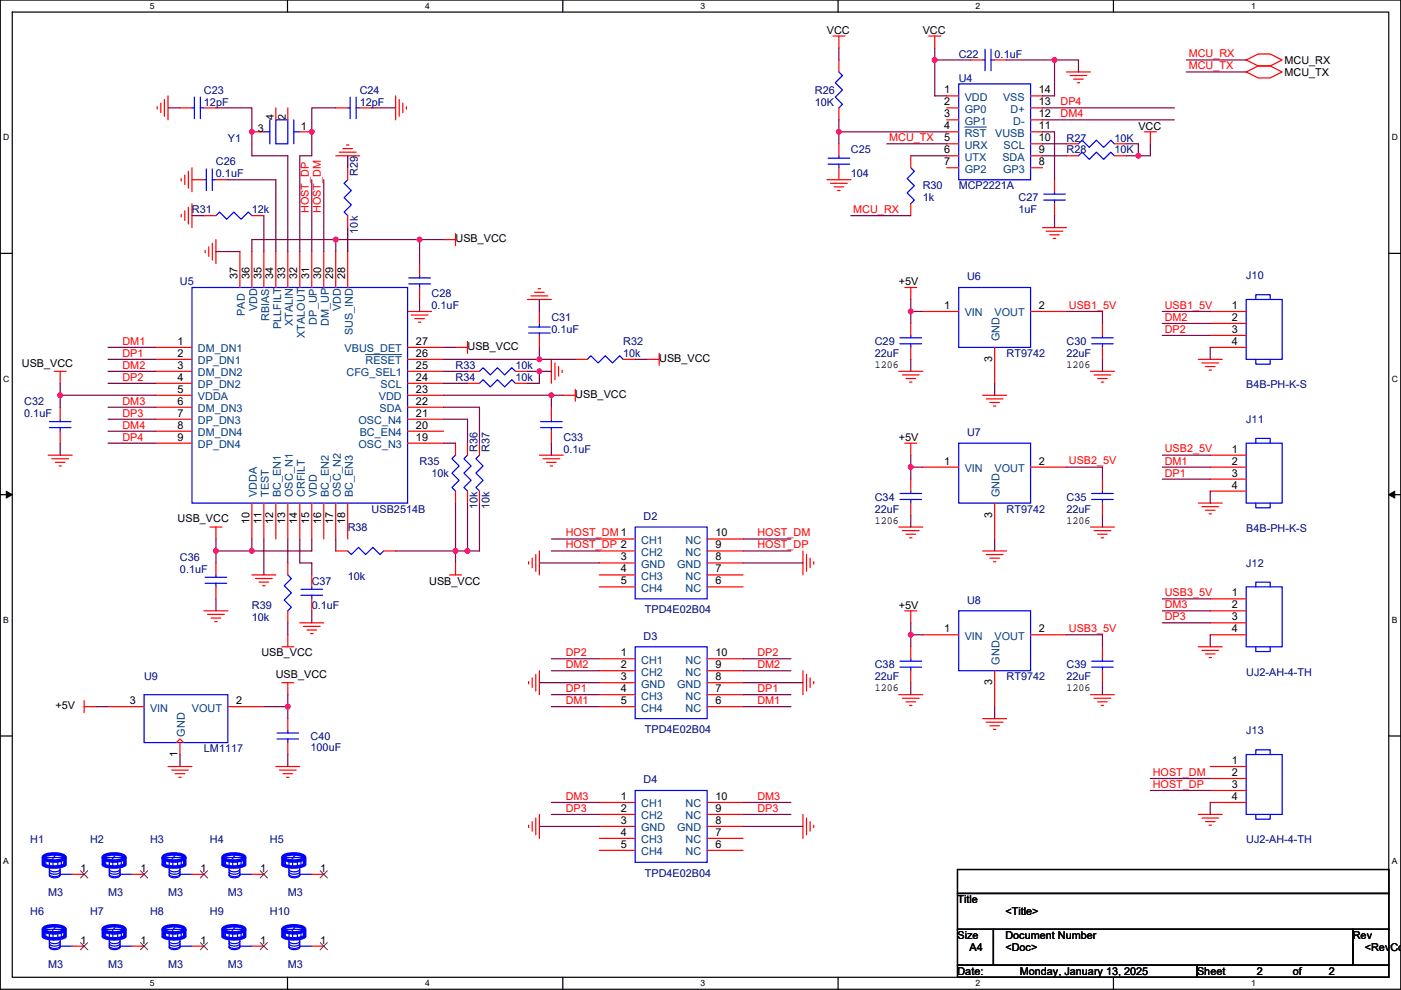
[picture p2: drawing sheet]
<svg xmlns="http://www.w3.org/2000/svg" width="297mm" height="210mm" viewBox="0 0 297 210" stroke-linecap="round" stroke-linejoin="round" font-family="sans-serif">
<path d="M.1 0h296.9v209.8h-296.9zM2.6 2.6h291.8v204.7h-291.8z" fill="none" stroke="#000" stroke-width=".25"/>
<g fill="#fff">
<path d="M31.8 .3h1v2h-1z"/>
<path d="M31.8 207.5h1v2.1h-1z"/>
</g>
<path d="M61 0v2.6M61 207.3v2.5" fill="none" stroke="#000" stroke-width=".25"/>
<g fill="#fff">
<path d="M90.1 .3h1v2h-1z"/>
<path d="M90.1 207.5h1v2.1h-1z"/>
</g>
<path d="M119.3 0v2.6M119.3 207.3v2.5" fill="none" stroke="#000" stroke-width=".25"/>
<g fill="#fff">
<path d="M148.5 .3h1v2h-1z"/>
<path d="M148.5 207.5h1v2.1h-1z"/>
</g>
<path d="M177.7 0v2.6M177.7 207.3v2.5" fill="none" stroke="#000" stroke-width=".25"/>
<g fill="#fff">
<path d="M206.9 .3h1v2h-1z"/>
<path d="M206.9 207.5h1v2.1h-1z"/>
</g>
<path d="M236.1 0v2.6M236.1 207.3v2.5" fill="none" stroke="#000" stroke-width=".25"/>
<g fill="#fff">
<path d="M265.2 .3h1v2h-1z"/>
<path d="M265.2 207.5h1v2.1h-1z"/>
<path d="M.7 28.2h1.3v2h-1.3z"/>
<path d="M295.1 28.2h1.3v2h-1.3z"/>
<path d="M.7 79.3h1.3v2.1h-1.3z"/>
<path d="M295.1 79.3h1.3v2.1h-1.3z"/>
</g>
<path d="M.1 53.7h2.5M294.4 53.7h2.6" fill="none" stroke="#000" stroke-width=".25"/>
<g fill="#fff">
<path d="M.7 130.5h1.2v2h-1.2z"/>
<path d="M295.1 130.5h1.2v2h-1.2z"/>
</g>
<path d="M.1 104.9h2.5M294.4 104.9h2.6" fill="none" stroke="#000" stroke-width=".25"/>
<path d="M1.3 104.2l1.3 .7-1.3 .7zM294.4 104.9l1.3-.7v1.4z" fill="#000" stroke="#000" stroke-width=".21"/>
<g fill="#fff">
<path d="M.7 181.7h1.2v2h-1.2z"/>
<path d="M295.1 181.7h1.2v2h-1.2z"/>
</g>
<path d="M.1 156.1h2.5M294.4 156.1h2.6M203 184.4h91.4v5.1h-91.4zM203 189.5h91.4v7.6h-91.4zM203 197.1h7.6v7.6h-7.6zM210.6 197.1h76.2v7.6h-76.2zM286.8 197.1h7.6v7.6h-7.6zM203 204.7h50.8v2.6h-50.8zM253.8 204.7h40.6v2.6h-40.6z" fill="none" stroke="#000" stroke-width=".25"/>
<g fill="none" stroke="#f00" stroke-width=".25">
<path d="M176.6 7.6h2.5M177.9 7.6v2.6M177.9 12.7v2.6M196.9 7.6h2.6M198.2 7.6v2.6M205.8 12.7h2.5M210.9 12.7h2.5M226.1 15.3h5.1M226.9 16h3.5M227.6 16.8h2.1M228.4 17.5h.5M264.2 12.7l2.6-1.2h2.5l2.5 1.2-2.5 1.3h-2.5z"/>
<path d="M264.2 15.3l2.6-1.3h2.5l2.5 1.3-2.5 1.2h-2.5zM33.3 22.6v.5M34.1 21.9v2M34.9 21.1v3.6M35.6 20.3v5.1M38.2 22.9h2.5M38.4 37.9v.5M39.2 37.1v2M39.9 36.3v3.6M40.7 35.6v5.1M40.7 38.1h2.5M43.2 22.9h2.6"/>
<path d="M45.8 38.1h2.5M53.4 28h2.5M58.5 22.9v2.5M61 22.9v2.5M63.6 28h2.5M71.2 22.9h2.5M71.2 33h5.1M71.9 32.3h3.6M72.7 31.5h2M73.5 30.8h.5M73.7 35.6v2.5M76.3 22.9h2.5"/>
<path d="M83.9 20.3v5.1M84.6 21.1v3.6M85.4 21.9v2M86.2 22.6v.5M175.3 38.1h5.1M176.1 38.9h3.5M176.8 39.6h2.1M177.9 30.5v2.5M177.9 35.6v2.5M177.9 22.9v2.5M193.1 33v2.6M200.7 20.3h2.6"/>
<path d="M200.7 22.9h2.6M200.7 25.4h2.6M200.7 28h2.6M200.7 30.5h2.6M200.7 33h2.6M200.7 35.6h2.6M218.5 35.6h2.5M218.5 33h2.5M218.5 30.5h2.5M218.5 28h2.5M218.5 25.4h2.5M218.5 22.9h2.5"/>
<path d="M218.5 20.3h2.5M223.6 38.1v2.6M226.1 30.5h2.6M226.1 33h2.6M236.3 30.5h2.5M236.3 33h2.5M242.6 28h2.6M243.9 28v2.5M38.4 45.5v.5M39.2 44.7v2.1M39.9 44v3.5M40.7 43.2v5.1"/>
<path d="M43.2 45.7h2.6M43.5 53.1v.5M44.3 52.3v2.1M45 51.6v3.5M45.8 50.8v5.1M50.9 53.4v7.6M53.4 53.4v7.6M53.4 45.7h2.5M55.9 53.4v7.6M58.5 53.4v7.6M61 53.4v7.6M63.6 53.4v7.6"/>
<path d="M66.1 53.4v7.6M68.6 53.4v7.6M71.2 53.4v7.6M73.7 53.4v7.6M73.7 45.7v2.6M89 55.9v2.5M94 50.8h2.6M96.6 49.6v2.5M177.6 40.4h.5M193.1 43.2v2.5M221 48.3h5.1M221.8 49h3.6"/>
<path d="M222.6 49.8h2M223.3 50.6h.5M223.6 43.2v2.5M11.5 78.8h2.5M12.8 78.8v2.5M33.1 73.7h7.6M33.1 76.2h7.6M33.1 78.8h7.6M86.4 66.1h5.1M86.4 78.8h7.6M86.4 76.2h7.6M86.4 73.7h7.6"/>
<path d="M87.2 66.8h3.5M87.9 67.6h2.1M88.7 68.3h.5M89 61v2.5M96.6 73.7h2.5M99.1 78.8h2.6M99.1 72.4v2.6M109.3 78.8h2.5M111.8 63.5h5.1M112.6 62.8h3.5M113.3 62h2.1M114.1 61.2h.5"/>
<path d="M114.4 71.1v2.6M114.4 66.1v2.5M116.9 76.2v5.1M117.7 77v3.5M118.4 77.7v2.1M119.2 78.5v.5M122 76.2h2.5M132.1 76.2h2.6M137.2 76.2h2.6M139.8 75v2.5M190.6 78.8h5M191.3 79.5h3.6"/>
<path d="M191.8 61h2.6M193.1 68.6v2.5M193.1 73.7v2.5M193.1 61v2.5M195.6 66.1h7.7M210.9 73.7v7.6M218.5 66.1h7.6M231.2 78.8h5.1M232 79.5h3.5M233.7 68.6v2.5M233.7 73.7v2.5M254.1 76.2h5"/>
<path d="M254.8 77h3.6M255.6 77.7h2M256.3 78.5h.6M256.6 66.1h7.6M256.6 68.6h7.6M256.6 71.1h7.6M256.6 73.7h7.6M10.2 96.5h5.1M11 97.3h3.5M11.7 98.1h2.1M12.5 98.8h.5M12.8 86.4v2.5"/>
<path d="M12.8 91.5v2.5M33.1 81.3h7.6M33.1 83.8h7.6M33.1 86.4h7.6M33.1 88.9h7.6M33.1 91.5h7.6M33.1 94h7.6M86.4 94h7.6M86.4 91.5h7.6M86.4 88.9h7.6M86.4 86.4h7.6M86.4 83.8h7.6"/>
<path d="M86.4 81.3h7.6M96.6 94v2.5M99.1 81.3h2.6M99.1 94v2.5M101.7 94v2.5M109.3 81.3h2.5M114.4 96.5h5M115.1 97.3h3.6M115.9 98.1h2M116.6 98.8h.6M116.9 86.4v2.5M116.9 91.5v2.5"/>
<path d="M119.4 83.8h2.6M122 82.6v2.5M191.8 94h2.6M192.1 80.3h2M192.8 81h.6M193.1 94v2.5M195.6 99.1h7.7M208.3 83.8h5.1M209.1 84.6h3.6M209.9 85.4h2M210.6 86.1h.5M218.5 99.1h7.6"/>
<path d="M232.7 80.3h2.1M233.5 81h.5M256.6 96.5h7.6M256.6 99.1h7.6M44.5 111.8h2.6M45.8 111.8v2.5M45.8 119.4v2.5M53.4 106.7v7.6M55.9 106.7v7.6M58.5 106.7v7.6M61 119.4v2.5M61 106.7v7.6"/>
<path d="M63.6 106.7v7.6M66.1 106.7v7.6M68.6 106.7v7.6M71.2 116.9h2.5M71.2 106.7v7.6M73.7 106.7v7.6M81.3 116.9h2.6M96.6 119.4v2.5M96.6 104.2v2.5M99.1 104.2v2.5M101.7 104.2v2.5M112.1 119.1v.6"/>
<path d="M112.8 118.4v2M113.6 117.6v3.6M114.4 116.9v5M127.1 114.3h7.6M127.1 116.9h7.6M127.1 119.4h7.6M149.9 119.4h7.6M149.9 116.9h7.6M149.9 114.3h7.6M170.2 116.9v5M171 117.6v3.6M171.8 118.4v2"/>
<path d="M172.5 119.1v.6M190.6 111.8h5M191.3 112.5h3.6M192.1 113.3h2M192.8 114.1h.6M193.1 101.6v2.6M193.1 106.7v2.5M208.3 116.9h5.1M209.1 117.6h3.6M209.9 118.4h2M210.6 119.1h.5M210.9 106.7v7.6"/>
<path d="M231.2 111.8h5.1M232 112.5h3.5M232.7 113.3h2.1M233.5 114.1h.5M233.7 101.6v2.6M233.7 106.7v2.5M254.1 106.7h5M254.8 107.5h3.6M255.6 108.2h2M256.3 109h.6M256.6 101.6h7.6M256.6 104.2h7.6"/>
<path d="M43.2 129.6h5.1M44 130.3h3.6M44.8 131.1h2M45.5 131.8h.5M45.8 124.5v2.5M53.4 121.9h5.1M54.2 122.7h3.5M54.9 123.5h2.1M55.7 124.2h.5M59.8 137.2h2.5M61 134.6v2.6M61 129.6v2.5"/>
<path d="M63.6 132.1h5M64.3 132.9h3.6M65.1 133.6h2M65.8 134.4h.6M66.1 121.9v2.6M66.1 127v2.6M95.3 121.9h2.6M127.1 121.9h7.6M127.1 124.5h7.6M127.1 139.7h7.6M149.9 124.5h7.6M149.9 121.9h7.6"/>
<path d="M149.9 139.7h7.6M191.8 129.6h2.6M193.1 137.2v2.5M193.1 129.6v2.5M195.6 134.6h7.7M218.5 134.6h7.6M233.7 137.2v2.5M254.1 137.2h5M254.8 137.9h3.6M255.6 138.7h2M256.3 139.5h.6M256.6 127h7.6"/>
<path d="M256.6 129.6h7.6M256.6 132.1h7.6M256.6 134.6h7.6M17.8 149.9h2.6M17.8 148.6v2.6M22.9 149.9h7.6M37.4 157.5l.8-.8 .7 .8M38.2 157.5v2.5M48.3 149.9h7.6M59.8 144.8h2.5M61 144.8v2.5M61 152.4v2.6"/>
<path d="M61 157.5v2.5M112.1 144.5v.6M112.8 143.8v2M113.6 143v3.6M114.4 142.3v5M127.1 142.3h7.6M127.1 144.8h7.6M127.1 147.3h7.6M127.1 149.9h7.6M149.9 149.9h7.6M149.9 147.3h7.6M149.9 144.8h7.6"/>
<path d="M149.9 142.3h7.6M170.2 142.3v5M171 143v3.6M171.8 143.8v2M172.5 144.5v.6M190.6 147.3h5M191.3 148.1h3.6M192.1 148.9h2M192.8 149.6h.6M193.1 142.3v2.5M208.3 152.4h5.1M209.1 153.2h3.6"/>
<path d="M209.9 153.9h2M210.6 154.7h.5M210.9 142.3v7.6M231.2 147.3h5.1M232 148.1h3.5M232.7 148.9h2.1M233.5 149.6h.5M233.7 142.3v2.5M35.6 162.6h5.1M36.4 163.3h3.5M37.1 164.1h2.1M37.9 164.9h.5"/>
<path d="M58.5 162.6h5.1M59.2 163.3h3.6M60 164.1h2M60.8 164.9h.5M112.1 175v.5M112.8 174.3v2M113.6 173.5v3.6M114.4 172.7v5.1M127.1 170.2h7.6M127.1 172.7h7.6M127.1 175.3h7.6M127.1 177.8h7.6"/>
<path d="M149.9 177.8h7.6M149.9 175.3h7.6M149.9 172.7h7.6M149.9 170.2h7.6M170.2 172.7v5.1M171 173.5v3.6M171.8 174.3v2M172.5 175v.5M254.1 172.7h5M254.8 173.5h3.6M255.6 174.3h2M256.3 175h.6"/>
<path d="M256.6 162.6h7.6M256.6 165.1h7.6M256.6 167.7h7.6M256.6 170.2h7.6M15.3 185.4h2.5M28 185.4h2.5M40.7 185.4h2.5M53.4 185.4h2.5M66.1 185.4h2.5M127.1 180.4h7.6M149.9 180.4h7.6M15.3 200.7h2.5"/>
<path d="M28 200.7h2.5M40.7 200.7h2.5M53.4 200.7h2.5M66.1 200.7h2.5"/>
</g>
<g fill="none" stroke="#00f" stroke-width=".76">
<path d="M9.2 197.1v1.5a5.3 5.3 0 0 0 4.5 0M9.2 181.9v1.5a5.3 5.3 0 0 0 4.5 0M9.3 196.9a4.9 4.9 0 0 1 4.3 0l.2 .2a3.1 3.1 0 0 1-3 .7 1.61 1.61 0 0 1-1.6-.7zM9.3 181.6a4.9 4.9 0 0 1 4.3 0l.2 .3a3.1 3.1 0 0 1-3 .7 1.61 1.61 0 0 1-1.6-.7zM13.8 197.1v1.5M13.8 181.9v1.5M21.9 197.1v1.5M21.9 181.9v1.5M21.9 198.6a5.3 5.3 0 0 0 4.5 0M21.9 183.4a5.3 5.3 0 0 0 4.5 0M22 196.9a4.9 4.9 0 0 1 4.3 0l.2 .2a3.1 3.1 0 0 1-3 .7 1.61 1.61 0 0 1-1.6-.7zM22 181.6a4.9 4.9 0 0 1 4.3 0l.2 .3a3.1 3.1 0 0 1-3 .7 1.61 1.61 0 0 1-1.6-.7z"/>
<path d="M26.5 197.1v1.5M26.5 181.9v1.5M34.6 181.9v1.5M34.6 197.1v1.5M34.6 183.4a5.3 5.3 0 0 0 4.5 0M34.6 198.6a5.3 5.3 0 0 0 4.5 0M34.7 181.6a4.9 4.9 0 0 1 4.3 0l.2 .3a3.1 3.1 0 0 1-3 .7 1.61 1.61 0 0 1-1.6-.7zM34.7 196.9a4.9 4.9 0 0 1 4.3 0l.2 .2a3.1 3.1 0 0 1-3 .7 1.61 1.61 0 0 1-1.6-.7zM39.2 181.9v1.5M39.2 197.1v1.5M47.3 181.9v1.5M47.3 197.1v1.5"/>
<path d="M47.3 183.4a5.3 5.3 0 0 0 4.5 0M47.3 198.6a5.3 5.3 0 0 0 4.5 0M47.4 181.6a4.9 4.9 0 0 1 4.3 0l.2 .3a3.1 3.1 0 0 1-3 .7 1.61 1.61 0 0 1-1.6-.7zM47.4 196.9a4.9 4.9 0 0 1 4.3 0l.2 .2a3.1 3.1 0 0 1-3 .7 1.61 1.61 0 0 1-1.6-.7zM51.9 181.9v1.5M51.9 197.1v1.5M60 197.1v1.5M60 181.9v1.5M60 198.6a5.3 5.3 0 0 0 4.5 0M60 183.4a5.3 5.3 0 0 0 4.5 0M60.1 196.9a4.9 4.9 0 0 1 4.3 0l.2 .2a3.1 3.1 0 0 1-3 .7 1.61 1.61 0 0 1-1.6-.7zM60.1 181.6a4.9 4.9 0 0 1 4.3 0l.2 .3a3.1 3.1 0 0 1-3 .7 1.61 1.61 0 0 1-1.6-.7z"/>
<path d="M64.6 197.1v1.5M64.6 181.9v1.5"/>
</g>
<g fill="none" stroke="#00f" stroke-width=".25">
<path d="M177.9 15.3l.7 .7-1.5 1.5 1.5 1.6-1.5 1.5 1.5 1.5-.7 .8M203.3 17.8h15.2v20.3h-15.2zM208.3 12.7h.5M208.8 10.4v4.6M210.1 10.4v4.6M210.1 12.7h.8M40.7 22.9h.5M41.2 20.6v4.6M42.5 20.6v4.6M42.5 22.9h.7M43.2 38.1h.5M43.7 35.8v4.6"/>
<path d="M45 38.1h.8M45 35.8v4.6M55.9 28h1.3M57.2 25.4v5.1M58.5 25.4h2.5v5.1h-2.5zM62.3 25.4v5.1M62.3 28h1.3M73.7 22.9h.5M73.7 38.1l-.7 .8 1.5 1.5-1.5 1.5 1.5 1.6-1.5 1.5 .7 .7M74.2 20.6v4.6M75.5 22.9h.8M75.5 20.6v4.6"/>
<path d="M175.6 34.8h4.5M175.6 33.5h4.5M177.9 33v.5M177.9 34.8v.8M193.1 35.6l.8 .7-1.6 1.6 1.6 1.5-1.6 1.5 1.6 1.5-.8 .8M228.7 30.5l.7-.8 1.5 1.6 1.6-1.6 1.5 1.6 1.5-1.6 .8 .8M228.7 33l.7-.7 1.5 1.5 1.6-1.5 1.5 1.5 1.5-1.5 .8 .7M45.8 45.7l.7-.7 1.6 1.5 1.5-1.5 1.5 1.5 1.5-1.5 .8 .7M86.7 58.9h4.5M89 58.4v.5M221.3 42.4h4.6M221.3 41.2h4.6"/>
<path d="M223.6 40.7v.5M223.6 42.4v.8M40.7 61h45.7v45.7h-45.7zM86.7 60.2h4.5M89 60.2v.8M101.7 78.8l.7-.8 1.5 1.5 1.6-1.5 1.5 1.5 1.5-1.5 .8 .8M112.1 69.4h4.5M112.1 70.6h4.5M114.4 70.6v.5M114.4 68.6v.8M124.5 76.2l.8-.7 1.5 1.5 1.5-1.5 1.6 1.5 1.5-1.5 .7 .7M190.8 72.9h4.6"/>
<path d="M190.8 71.6h4.6M193.1 71.1v.5M193.1 72.9v.8M203.3 61h15.2v12.7h-15.2zM231.5 72.9h4.5M231.5 71.6h4.5M233.7 71.1v.5M233.7 72.9v.8M264.2 63.5h7.6v12.7h-7.6zM266.3 63.5v-1h3v1M266.3 76.2v1h3v-1M10.5 90.7h4.5"/>
<path d="M10.5 89.4h4.5M12.8 88.9v.5M12.8 90.7v.8M96.6 96.5l-.8 .8 1.5 1.5-1.5 1.6 1.5 1.5-1.5 1.5 .8 .8M99.1 96.5l-.7 .8 1.5 1.5-1.5 1.6 1.5 1.5-1.5 1.5 .7 .8M101.7 96.5l-.8 .8 1.5 1.5-1.5 1.6 1.5 1.5-1.5 1.5 .8 .8M101.7 81.3l.7-.8 1.5 1.6 1.6-1.6 1.5 1.6 1.5-1.6 .8 .8M114.6 90.7h4.6M114.6 89.4h4.6M116.9 88.9v.5M116.9 90.7v.8M203.3 94h15.2v12.7h-15.2z"/>
<path d="M264.2 94h7.6v12.7h-7.6zM266.3 94v-1h3v1M73.7 116.9l.8 .7 1.5-1.5 1.5 1.5 1.6-1.5 1.5 1.5 .7-.7M134.7 111.8h15.2v15.2h-15.2zM190.8 105.9h4.6M190.8 104.7h4.6M193.1 104.2v.5M193.1 105.9v.8M231.5 105.9h4.5M231.5 104.7h4.5M233.7 104.2v.5M233.7 105.9v.8"/>
<path d="M266.3 106.7v1h3v-1M43.5 123.7h4.6M43.5 122.4h4.6M45.8 121.9v.5M45.8 123.7v.8M61 121.9l.8 .8-1.5 1.5 1.5 1.6-1.5 1.5 1.5 1.5-.8 .8M63.8 126.3h4.6M63.8 125h4.6M66.1 124.5v.5M66.1 126.3v.7M134.7 137.2h15.2v15.2h-15.2zM193.1 139.7v.5"/>
<path d="M203.3 129.6h15.2v12.7h-15.2zM233.7 139.7v.5M264.2 124.5h7.6v12.7h-7.6zM266.3 124.5v-1h3v1M266.3 137.2v1h3v-1M30.5 147.3h17.8v10.2h-17.8zM58.7 156.7h4.6M58.7 155.5h4.6M61 155v.5M61 156.7v.8M190.8 141.5h4.6M190.8 140.2h4.6"/>
<path d="M193.1 141.5v.8M231.5 141.5h4.5M231.5 140.2h4.5M233.7 141.5v.8M134.7 167.7h15.2v15.2h-15.2zM264.2 160h7.6v12.7h-7.6zM266.3 160v-1h3v1M266.3 172.7v1.1h3v-1.1M9.7 197.1h3.8M9.7 181.9h3.8M9.7 197.6v1.3M9.7 182.4v1.3"/>
<path d="M10.5 199.4v1.5M10.5 199.6a1.52 1.52 0 0 0 2.2 0M10.5 184.2v1.5a1.54 1.54 0 0 0 2.2 0M10.5 184.9a1.52 1.52 0 0 0 2.2 0M10.5 184.4a1.52 1.52 0 0 0 2.2 0M10.5 185.4a1.52 1.52 0 0 0 2.2 0M10.5 197.9v1.3M10.5 182.6v1.3M11.2 197.9v1.3M11.2 182.6v1.3M11.7 196.6l-.7 1M11.7 181.4l-.7 1"/>
<path d="M12.3 197.9v1.3M12.3 182.6v1.3M12.8 185.4h2.5M12.8 199.2v1.7M12.8 183.9v1.8M13 197.6v1.3M13 182.4v1.3M22.4 197.6v1.3M22.4 182.4v1.3M22.4 197.1h3.8M22.4 181.9h3.8M23.2 197.9v1.3"/>
<path d="M23.2 182.6v1.3M23.2 199.4v1.5M23.2 199.6a1.52 1.52 0 0 0 2.2 0M23.2 184.9a1.52 1.52 0 0 0 2.2 0M23.2 184.4a1.52 1.52 0 0 0 2.2 0M23.2 185.4a1.52 1.52 0 0 0 2.2 0M23.9 197.9v1.3M23.9 182.6v1.3M24.4 196.6l-.7 1M24.4 181.4l-.7 1M25 197.9v1.3M25 182.6v1.3"/>
<path d="M25.5 185.4h2.5M25.5 199.2v1.7M25.5 183.9l-.1 1.8a1.54 1.54 0 0 1-2.2 0v-1.5M25.7 197.6v1.3M25.7 182.4v1.3M35.1 182.4v1.3M35.1 197.6v1.3M35.1 181.9h3.8M35.1 197.1h3.8M35.9 182.6v1.3M35.9 197.9v1.3M35.9 184.9a1.52 1.52 0 0 0 2.2 0"/>
<path d="M35.9 184.4a1.52 1.52 0 0 0 2.2 0M35.9 185.4a1.52 1.52 0 0 0 2.2 0M35.9 199.4v1.5M35.9 199.6a1.52 1.52 0 0 0 2.2 0M36.6 182.6v1.3M36.6 197.9v1.3M37.1 181.4l-.7 1M37.1 196.6l-.7 1M37.7 182.6v1.3M37.7 197.9v1.3M38.2 185.4h2.5M38.2 183.9l-.1 1.8a1.54 1.54 0 0 1-2.2 0v-1.5"/>
<path d="M38.2 199.2v1.7M38.4 182.4v1.3M38.4 197.6v1.3M47.8 182.4v1.3M47.8 197.6v1.3M47.8 181.9h3.8M47.8 197.1h3.8M48.6 182.6v1.3M48.6 197.9v1.3M48.6 184.2v1.5a1.54 1.54 0 0 0 2.2 0M48.6 184.9a1.52 1.52 0 0 0 2.2 0M48.6 184.4a1.52 1.52 0 0 0 2.2 0"/>
<path d="M48.6 185.4a1.52 1.52 0 0 0 2.2 0M48.6 199.4v1.5M48.6 199.6a1.52 1.52 0 0 0 2.2 0M49.3 182.6v1.3M49.3 197.9v1.3M49.8 181.4l-.7 1M49.8 196.6l-.7 1M50.4 182.6v1.3M50.4 197.9v1.3M50.9 183.9v1.8M50.9 199.2v1.7M50.9 185.4h2.5"/>
<path d="M51.1 182.4v1.3M51.1 197.6v1.3M60.5 197.6v1.3M60.5 182.4v1.3M60.5 197.1h3.8M60.5 181.9h3.8M61.3 197.9v1.3M61.3 182.6v1.3M61.3 199.4v1.5M61.3 199.6a1.52 1.52 0 0 0 2.2 0M61.3 184.9a1.52 1.52 0 0 0 2.2 0M61.3 184.4a1.52 1.52 0 0 0 2.2 0"/>
<path d="M61.3 185.4a1.52 1.52 0 0 0 2.2 0M62 197.9v1.3M62 182.6v1.3M62.5 196.6l-.7 1M62.5 181.4l-.7 1M63.1 197.9v1.3M63.1 182.6v1.3M63.6 199.2v1.7M63.6 183.9l-.1 1.8a1.54 1.54 0 0 1-2.2 0v-1.5M63.6 185.4h2.5M63.8 197.6v1.3M63.8 182.4v1.3"/>
<path d="M10.5 200.9a1.52 1.52 0 0 0 2.2 0M10.5 200.2a1.52 1.52 0 0 0 2.2 0M10.5 200.7a1.52 1.52 0 0 0 2.2 0M12.8 200.7h2.5M23.2 200.9a1.52 1.52 0 0 0 2.2 0M23.2 200.2a1.52 1.52 0 0 0 2.2 0M23.2 200.7a1.52 1.52 0 0 0 2.2 0h2.6M35.9 200.9a1.52 1.52 0 0 0 2.2 0M35.9 200.2a1.52 1.52 0 0 0 2.2 0M35.9 200.7a1.52 1.52 0 0 0 2.2 0h2.6M48.6 200.9a1.52 1.52 0 0 0 2.2 0M48.6 200.2a1.52 1.52 0 0 0 2.2 0"/>
<path d="M48.6 200.7a1.52 1.52 0 0 0 2.2 0M50.9 200.7h2.5M61.3 200.9a1.52 1.52 0 0 0 2.2 0M61.3 200.2a1.52 1.52 0 0 0 2.2 0M61.3 200.7a1.52 1.52 0 0 0 2.2 0h2.6"/>
</g>
<g fill="none" stroke="#804000" stroke-width=".21">
<path d="M17.1 199.9l1.5 1.6M17.1 184.7l1.5 1.5M18.6 199.9l-1.5 1.6M18.6 184.7l-1.5 1.5M29.8 199.9l1.5 1.6M29.8 184.7l1.5 1.5M31.3 199.9l-1.5 1.6M31.3 184.7l-1.5 1.5M42.5 184.7l1.5 1.5M42.5 199.9l1.5 1.6M44 184.7l-1.5 1.5M44 199.9l-1.5 1.6"/>
<path d="M55.2 184.7l1.5 1.5M55.2 199.9l1.5 1.6M56.7 184.7l-1.5 1.5M56.7 199.9l-1.5 1.6M67.9 199.9l1.5 1.6M67.9 184.7l1.5 1.5M69.4 199.9l-1.5 1.6M69.4 184.7l-1.5 1.5"/>
</g>
<path d="M204.5 26.9h4.6M77.5 75.2h7.7" fill="none" stroke="#004080" stroke-width=".21"/>
<g fill="none" stroke="#800040" stroke-width=".25">
<path d="M177.9 10.2v2.5M198.2 12.7h7.6M198.2 10.2v2.5M198.2 12.7v7.6h2.5M213.4 12.7h10.2M223.6 12.7v7.6h-2.6M223.6 12.7h5.1v2.6M251.5 12.7h12.7M251.5 15.3h12.7M35.6 22.9h2.6M45.8 22.9h7.6v10.1h7.6v20.4M48.3 38.1h10.2v15.3"/>
<path d="M66.1 38.1v15.3M68.6 38.1v15.3M71.2 22.9h-5.1v10.1h-2.5v20.4M73.7 33v2.6M78.8 22.9h5.1M177.9 25.4v2.6M177.9 28v2.5M177.9 28h22.8M188 30.5h12.7M193.1 33h7.6M221 28h2.6v10.1M221 22.9h28"/>
<path d="M221 25.4h28M221 30.5h5.1M221 33h5.1M238.8 30.5h2.6v2.5M238.8 33h2.6M243.9 30.5v2.5h-2.5M40.7 45.7h2.5M45.8 53.4h5.1M55.9 45.7v7.7M71.2 50.8v2.6M71.2 50.8h17.8M71.2 50.8h-17.8v2.6"/>
<path d="M73.7 48.3v5.1M89 50.8v5.1M89 50.8h5M180.4 45.7h12.7M223.6 45.7v2.6M22.9 73.7h10.2M22.9 76.2h10.2M22.9 78.8h10.2M89 63.5v2.6M94 76.2h20.4M94 73.7h2.6M94 78.8h5.1"/>
<path d="M111.8 78.8h2.6M114.4 78.8v2.5h-2.6M114.4 73.7v2.5M114.4 76.2h7.6M114.4 78.8h2.5M114.4 63.5v2.6M134.7 76.2h2.5M193.1 63.5v2.6M193.1 66.1v2.5M193.1 76.2v2.6M193.1 66.1h2.5M226.1 66.1h7.6v2.5"/>
<path d="M233.7 76.2v2.6M246.4 66.1h10.2M246.4 68.6h10.2M246.4 71.1h10.2M256.6 73.7v2.5M12.8 83.8h20.3M12.8 83.8v2.6M12.8 81.3v2.5M12.8 94v2.5M22.9 86.4h10.2M22.9 81.3h10.2M22.9 88.9h10.2"/>
<path d="M22.9 91.5h10.2M22.9 94h10.2M94 86.4h7.7v7.6M94 94h2.6M94 83.8h22.9M94 81.3h5.1M94 88.9h5.1v5.1M116.9 94v2.5M116.9 83.8v2.6M116.9 83.8h2.5M193.1 96.5v2.6M193.1 99.1v2.5"/>
<path d="M193.1 99.1h2.5M210.9 81.3v2.5M226.1 99.1h7.6v2.5M246.4 96.5h10.2M246.4 99.1h10.2M45.8 114.3v2.6M45.8 116.9v2.5M45.8 116.9h7.6M53.4 114.3v2.6M55.9 114.3v7.6M61 114.3v5.1M63.6 114.3v5.1h2.5v2.5"/>
<path d="M66.1 114.3v2.6h-12.7M71.2 114.3v2.6M83.9 116.9h12.7M96.6 106.7v10.2M96.6 116.9v2.5M96.6 116.9h2.5M99.1 106.7v10.2M101.7 106.7v10.2h-2.6M114.4 119.4h12.7M116.9 114.3h10.2M116.9 116.9h10.2M157.5 114.3h10.2"/>
<path d="M157.5 116.9h10.2M157.5 119.4h12.7M193.1 109.2v2.6M210.9 114.3v2.6M233.7 109.2v2.6M246.4 101.6h10.2M256.6 104.2v2.5M45.8 127v2.6M61 132.1v2.5M66.1 129.6v2.5M116.9 139.7h10.2M157.5 139.7h10.2"/>
<path d="M193.1 132.1v2.5M193.1 134.6v2.6M193.1 134.6h2.5M226.1 134.6h7.6v2.6M246.4 127h10.2M246.4 129.6h10.2M246.4 132.1h10.2M256.6 134.6v2.6M20.4 149.9h2.5M55.9 149.9h5.1M61 147.3v2.6M61 149.9v2.5"/>
<path d="M114.4 144.8h12.7M116.9 149.9h10.2M116.9 142.3h10.2M116.9 147.3h10.2M157.5 147.3h10.2M157.5 149.9h10.2M157.5 142.3h10.2M157.5 144.8h12.7M193.1 144.8v2.5M210.9 149.9v2.5M233.7 144.8v2.5M38.2 160v2.6"/>
<path d="M61 160v2.6M114.4 175.3h12.7M116.9 172.7h10.2M116.9 170.2h10.2M157.5 175.3h12.7M157.5 170.2h10.2M157.5 172.7h10.2M243.9 165.1h12.7M243.9 167.7h12.7M256.6 170.2v2.5"/>
</g>
<g fill="#f0f" stroke="#f0f" stroke-width=".25">
<circle cx="114.3" cy="78.7" r=".5"/>
<circle cx="12.7" cy="83.8" r=".5"/>
<circle cx="53.4" cy="116.8" r=".5"/>
<circle cx="45.8" cy="116.8" r=".5"/>
<circle cx="116.9" cy="83.8" r=".5"/>
<circle cx="88.9" cy="50.8" r=".5"/>
<circle cx="71.2" cy="50.8" r=".5"/>
<circle cx="96.6" cy="116.8" r=".5"/>
<circle cx="99.1" cy="116.8" r=".5"/>
<circle cx="114.3" cy="76.2" r=".5"/>
<circle cx="53.4" cy="27.9" r=".5"/>
<circle cx="66.1" cy="27.9" r=".5"/>
<circle cx="198.2" cy="12.7" r=".5"/>
<circle cx="223.6" cy="12.7" r=".5"/>
<circle cx="177.8" cy="27.9" r=".5"/>
<circle cx="241.3" cy="33" r=".5"/>
<circle cx="193.1" cy="66" r=".5"/>
<circle cx="193.1" cy="99.1" r=".5"/>
<circle cx="193.1" cy="134.6" r=".5"/>
<circle cx="61" cy="149.9" r=".5"/>
</g>
<g font-size="2.3">
<text x="175.3" y="7.2">VCC</text>
<text x="195.6" y="7.2">VCC</text>
<text x="272.3" y="13.5">MCU_RX</text>
<text x="272.3" y="16">MCU_TX</text>
<text x="200.2" y="19.8">1</text>
<text x="200.2" y="22.4">2</text>
<text x="220.3" y="22.4">13</text>
<text x="220.3" y="19.8">14</text>
<text x="54.7" y="28">3</text>
<text x="58.1" y="25.4" transform="rotate(-90 58.1 25.4)">4</text>
<text x="60.6" y="25.4" transform="rotate(-90 60.6 25.4)">2</text>
<text x="63.8" y="27.5">1</text>
<text x="200.2" y="24.9">3</text>
<text x="200.2" y="27.4">4</text>
<text x="200.2" y="30">5</text>
<text x="220.3" y="30">10</text>
<text x="220.3" y="27.4">11</text>
<text x="220.3" y="24.9">12</text>
<text x="241.4" y="27.5">VCC</text>
<text x="200.2" y="32.5">6</text>
<text x="200.2" y="35.1">7</text>
<text x="220.3" y="35.1">8</text>
<text x="220.3" y="32.5">9</text>
<text x="96.6" y="51.4">USB_VCC</text>
<text x="50.3" y="59.2" transform="rotate(-90 50.3 59.2)">37</text>
<text x="52.9" y="59.2" transform="rotate(-90 52.9 59.2)">36</text>
<text x="55.4" y="59.2" transform="rotate(-90 55.4 59.2)">35</text>
<text x="58" y="59.2" transform="rotate(-90 58 59.2)">34</text>
<text x="60.5" y="59.2" transform="rotate(-90 60.5 59.2)">33</text>
<text x="63" y="59.2" transform="rotate(-90 63 59.2)">32</text>
<text x="65.6" y="59.2" transform="rotate(-90 65.6 59.2)">31</text>
<text x="68.1" y="59.2" transform="rotate(-90 68.1 59.2)">30</text>
<text x="70.7" y="59.2" transform="rotate(-90 70.7 59.2)">29</text>
<text x="73.2" y="59.2" transform="rotate(-90 73.2 59.2)">28</text>
<text x="190.6" y="60.5">+5V</text>
<text x="200.2" y="65.5">1</text>
<text x="220.3" y="65.5">2</text>
<text x="261.2" y="65.5">1</text>
<text x="261.2" y="68.1">2</text>
<text x="261.2" y="70.6">3</text>
<text x="4.6" y="77.8">USB_VCC</text>
<text x="37.7" y="73.2">1</text>
<text x="37.7" y="75.7">2</text>
<text x="88.2" y="73.2">27</text>
<text x="88.2" y="75.7">26</text>
<text x="99.1" y="74.2">USB_VCC</text>
<text x="139.8" y="76.8">USB_VCC</text>
<text x="210.4" y="76.8" transform="rotate(-90 210.4 76.8)">3</text>
<text x="261.2" y="73.2">4</text>
<text x="37.7" y="78.2">3</text>
<text x="37.7" y="80.8">4</text>
<text x="37.7" y="83.3">5</text>
<text x="88.2" y="83.3">23</text>
<text x="88.2" y="80.8">24</text>
<text x="88.2" y="78.2">25</text>
<text x="185.5" y="78">1206</text>
<text x="226.1" y="78">1206</text>
<text x="37.7" y="85.9">6</text>
<text x="37.7" y="88.4">7</text>
<text x="88.2" y="88.4">21</text>
<text x="88.2" y="85.9">22</text>
<text x="122" y="84.4">USB_VCC</text>
<text x="37.7" y="90.9">8</text>
<text x="37.7" y="93.5">9</text>
<text x="88.2" y="93.5">19</text>
<text x="88.2" y="90.9">20</text>
<text x="190.6" y="93.5">+5V</text>
<text x="200.2" y="98.6">1</text>
<text x="220.3" y="98.6">2</text>
<text x="261.2" y="96">1</text>
<text x="261.2" y="98.6">2</text>
<text x="261.2" y="101.1">3</text>
<text x="261.2" y="103.6">4</text>
<text x="37.7" y="110.8">USB_VCC</text>
<text x="52.9" y="111.1" transform="rotate(-90 52.9 111.1)">10</text>
<text x="55.4" y="111.1" transform="rotate(-90 55.4 111.1)">11</text>
<text x="58" y="111.1" transform="rotate(-90 58 111.1)">12</text>
<text x="60.5" y="111.1" transform="rotate(-90 60.5 111.1)">13</text>
<text x="63" y="111.1" transform="rotate(-90 63 111.1)">14</text>
<text x="65.6" y="111.1" transform="rotate(-90 65.6 111.1)">15</text>
<text x="68.1" y="111.1" transform="rotate(-90 68.1 111.1)">16</text>
<text x="70.7" y="111.1" transform="rotate(-90 70.7 111.1)">17</text>
<text x="73.2" y="111.1" transform="rotate(-90 73.2 111.1)">18</text>
<text x="151.7" y="113.8">10</text>
<text x="185.5" y="111.1">1206</text>
<text x="210.4" y="109.8" transform="rotate(-90 210.4 109.8)">3</text>
<text x="226.1" y="111.1">1206</text>
<text x="131.6" y="118.9">3</text>
<text x="151.7" y="116.3">9</text>
<text x="151.7" y="118.9">8</text>
<text x="91" y="124">USB_VCC</text>
<text x="131.6" y="121.4">4</text>
<text x="131.6" y="124">5</text>
<text x="151.7" y="124">6</text>
<text x="151.7" y="121.4">7</text>
<text x="190.6" y="129.1">+5V</text>
<text x="261.2" y="126.5">1</text>
<text x="261.2" y="129">2</text>
<text x="261.2" y="131.6">3</text>
<text x="200.2" y="134.1">1</text>
<text x="220.3" y="134.1">2</text>
<text x="261.2" y="134.1">4</text>
<text x="55.4" y="139.2">USB_VCC</text>
<text x="58.5" y="143.8">USB_VCC</text>
<text x="131.6" y="139.2">1</text>
<text x="131.6" y="141.7">2</text>
<text x="151.7" y="141.7">9</text>
<text x="151.7" y="139.2">10</text>
<text x="27.5" y="149.4">3</text>
<text x="50.1" y="149.4">2</text>
<text x="131.6" y="144.3">3</text>
<text x="131.6" y="146.8">4</text>
<text x="131.6" y="149.4">5</text>
<text x="151.7" y="149.4">6</text>
<text x="151.7" y="146.8">7</text>
<text x="151.7" y="144.3">8</text>
<text x="185.5" y="146.6">1206</text>
<text x="210.4" y="145.3" transform="rotate(-90 210.4 145.3)">3</text>
<text x="226.1" y="146.6">1206</text>
<text x="11.7" y="150.4">+5V</text>
<text x="37.6" y="160.6" transform="rotate(-90 37.6 160.6)">1</text>
<text x="261.2" y="162.1">1</text>
<text x="261.2" y="164.6">2</text>
<text x="261.2" y="167.1">3</text>
<text x="131.6" y="169.7">1</text>
<text x="131.6" y="172.2">2</text>
<text x="151.7" y="172.2">9</text>
<text x="151.7" y="169.7">10</text>
<text x="261.2" y="169.7">4</text>
<text x="131.6" y="174.8">3</text>
<text x="131.6" y="177.3">4</text>
<text x="131.6" y="179.8">5</text>
<text x="151.7" y="179.8">6</text>
<text x="151.7" y="177.3">7</text>
<text x="151.7" y="174.8">8</text>
<text x="17.1" y="184.9">1</text>
<text x="29.8" y="184.9">1</text>
<text x="42.5" y="184.9">1</text>
<text x="55.2" y="184.9">1</text>
<text x="67.9" y="184.9">1</text>
<text x="203" y="191.6">Title</text>
<text x="213.2" y="194.1">&lt;Title&gt;</text>
<text x="17.1" y="200.2">1</text>
<text x="29.8" y="200.2">1</text>
<text x="42.5" y="200.2">1</text>
<text x="55.2" y="200.2">1</text>
<text x="67.9" y="200.2">1</text>
<text x="203" y="199.2">Size</text>
<text x="205.5" y="201.7">A4</text>
<text x="213.2" y="199.2">Document Number</text>
<text x="213.2" y="201.7">&lt;Doc&gt;</text>
<text x="286.8" y="199.2">Rev</text>
<text x="289.4" y="201.7">&lt;RevCo</text>
<text x="203" y="206.8">Date:</text>
<text x="216.2" y="206.8">Monday, January 13, 2025</text>
<text x="253.8" y="206.8">Sheet</text>
<text x="266.5" y="206.8">2</text>
<text x="274.1" y="206.8">of</text>
<text x="281.7" y="206.8">2</text>
</g>
<g font-size="2.3" fill="#000080">
<text x="203.3" y="12.2">C22</text>
<text x="203.3" y="17.3">U4</text>
<text x="210.9" y="12.2">0.1uF</text>
<text x="43.2" y="19.9">C23</text>
<text x="43.2" y="22.4">12pF</text>
<text x="76.3" y="19.9">C24</text>
<text x="76.3" y="22.4">12pF</text>
<text x="172.8" y="19.9">R26</text>
<text x="172.8" y="22.4">10K</text>
<text x="45.8" y="35.1">C26</text>
<text x="48.3" y="30">Y1</text>
<text x="180.4" y="32.6">C25</text>
<text x="226.1" y="30">R27</text>
<text x="226.1" y="32.6">R28</text>
<text x="236.3" y="30">10K</text>
<text x="236.3" y="32.6">10K</text>
<text x="45.8" y="37.6">0.1uF</text>
<text x="75.8" y="37.4" transform="rotate(-90 75.8 37.4)">R29</text>
<text x="180.4" y="37.6">104</text>
<text x="195.6" y="40.2">R30</text>
<text x="203.3" y="40.2">MCP2221A</text>
<text x="40.7" y="45.3">R31</text>
<text x="53.4" y="45.3">12k</text>
<text x="195.6" y="42.7">1k</text>
<text x="216" y="42.7">C27</text>
<text x="216" y="45.3">1uF</text>
<text x="75.8" y="49.6" transform="rotate(-90 75.8 49.6)">10k</text>
<text x="205" y="59.5">U6</text>
<text x="264.2" y="59.2">J10</text>
<text x="38.2" y="60.5">U5</text>
<text x="91.5" y="63">C28</text>
<text x="91.5" y="65.6">0.1uF</text>
<text x="116.9" y="68.1">C31</text>
<text x="116.9" y="70.7">0.1uF</text>
<text x="132.1" y="73.2">R32</text>
<text x="132.1" y="75.7">10k</text>
<text x="185.5" y="73.2">C29</text>
<text x="185.5" y="75.7">22uF</text>
<text x="213.4" y="75.7">RT9742</text>
<text x="226.1" y="73.2">C30</text>
<text x="226.1" y="75.7">22uF</text>
<text x="96.6" y="78.3">R33</text>
<text x="96.6" y="80.8">R34</text>
<text x="109.3" y="78.3">10k</text>
<text x="109.3" y="80.8">10k</text>
<text x="264.2" y="82.3">B4B-PH-K-S</text>
<text x="5.1" y="85.9">C32</text>
<text x="5.1" y="88.4">0.1uF</text>
<text x="264.2" y="89.7">J11</text>
<text x="101.2" y="95.8" transform="rotate(-90 101.2 95.8)">R36</text>
<text x="103.8" y="95.8" transform="rotate(-90 103.8 95.8)">R37</text>
<text x="119.4" y="93.5">C33</text>
<text x="205" y="92.5">U7</text>
<text x="89" y="98.6">R35</text>
<text x="91.5" y="101.1">10k</text>
<text x="119.4" y="96.1">0.1uF</text>
<text x="101.2" y="108" transform="rotate(-90 101.2 108)">10k</text>
<text x="103.8" y="108" transform="rotate(-90 103.8 108)">10k</text>
<text x="185.5" y="106.2">C34</text>
<text x="226.1" y="106.2">C35</text>
<text x="73.7" y="112.6">R38</text>
<text x="78.8" y="108.8">USB2514B</text>
<text x="136.5" y="110.3">D2</text>
<text x="185.5" y="108.8">22uF</text>
<text x="213.4" y="108.8">RT9742</text>
<text x="226.1" y="108.8">22uF</text>
<text x="264.2" y="112.8">B4B-PH-K-S</text>
<text x="38.2" y="118.9">C36</text>
<text x="38.2" y="121.5">0.1uF</text>
<text x="66.1" y="124">C37</text>
<text x="73.7" y="123">10k</text>
<text x="264.2" y="120.2">J12</text>
<text x="53.4" y="129.1">R39</text>
<text x="53.4" y="131.6">10k</text>
<text x="66.1" y="129.1">0.1uF</text>
<text x="136.7" y="130.1">TPD4E02B04</text>
<text x="205" y="128.1">U8</text>
<text x="136.5" y="135.7">D3</text>
<text x="185.5" y="141.8">C38</text>
<text x="226.1" y="141.8">C39</text>
<text x="264.2" y="143.3">UJ2-AH-4-TH</text>
<text x="30.5" y="144.3">U9</text>
<text x="185.5" y="144.3">22uF</text>
<text x="213.4" y="144.3">RT9742</text>
<text x="226.1" y="144.3">22uF</text>
<text x="136.7" y="155.5">TPD4E02B04</text>
<text x="264.2" y="155.7">J13</text>
<text x="43.2" y="159.6">LM1117</text>
<text x="65.8" y="157">C40</text>
<text x="65.8" y="159.3">100uF</text>
<text x="136.5" y="166.2">D4</text>
<text x="6.4" y="178.9">H1</text>
<text x="19.1" y="178.9">H2</text>
<text x="31.8" y="178.9">H3</text>
<text x="44.5" y="178.9">H4</text>
<text x="57.2" y="178.9">H5</text>
<text x="264.2" y="178.9">UJ2-AH-4-TH</text>
<text x="136.7" y="186">TPD4E02B04</text>
<text x="10.2" y="190">M3</text>
<text x="22.9" y="190">M3</text>
<text x="35.6" y="190">M3</text>
<text x="48.3" y="190">M3</text>
<text x="61" y="190">M3</text>
<text x="6.4" y="194.1">H6</text>
<text x="19.1" y="194.1">H7</text>
<text x="31.8" y="194.1">H8</text>
<text x="44.5" y="194.1">H9</text>
<text x="57.2" y="194.1">H10</text>
<text x="10.2" y="205.3">M3</text>
<text x="22.9" y="205.3">M3</text>
<text x="35.6" y="205.3">M3</text>
<text x="48.3" y="205.3">M3</text>
<text x="61" y="205.3">M3</text>
</g>
<g font-size="2.3" fill="#f00">
<text x="252" y="12.1">MCU_RX</text>
<text x="252" y="14.6">MCU_TX</text>
<text x="224.9" y="22.4">DP4</text>
<text x="188.5" y="29.9">MCU_TX</text>
<text x="224.9" y="24.9">DM4</text>
<text x="65.5" y="45.2" transform="rotate(-90 65.5 45.2)">HOST_DP</text>
<text x="68" y="45.2" transform="rotate(-90 68 45.2)">HOST_DM</text>
<text x="180.9" y="45.1">MCU_RX</text>
<text x="226.6" y="65.4">USB1_5V</text>
<text x="246.9" y="65.4">USB1_5V</text>
<text x="246.9" y="68.1">DM2</text>
<text x="246.9" y="70.6">DP2</text>
<text x="26" y="73.2">DM1</text>
<text x="26" y="75.7">DP1</text>
<text x="26" y="78.3">DM2</text>
<text x="26" y="80.8">DP2</text>
<text x="26" y="85.9">DM3</text>
<text x="26" y="88.4">DP3</text>
<text x="26" y="91">DM4</text>
<text x="26" y="93.5">DP4</text>
<text x="246.9" y="95.9">USB2_5V</text>
<text x="226.6" y="98.5">USB2_5V</text>
<text x="246.9" y="98.6">DM1</text>
<text x="246.9" y="101.1">DP1</text>
<text x="119.9" y="113.7">HOST_DM 1</text>
<text x="160.6" y="113.7">HOST_DM</text>
<text x="119.9" y="116.2">HOST_DP 2</text>
<text x="160.6" y="116.2">HOST_DP</text>
<text x="246.9" y="126.4">USB3_5V</text>
<text x="246.9" y="129.1">DM3</text>
<text x="246.9" y="131.6">DP3</text>
<text x="226.6" y="134">USB3_5V</text>
<text x="119.9" y="139.2">DP2</text>
<text x="119.9" y="141.8">DM2</text>
<text x="160.6" y="139.2">DP2</text>
<text x="160.6" y="141.8">DM2</text>
<text x="119.9" y="146.8">DP1</text>
<text x="119.9" y="149.4">DM1</text>
<text x="160.6" y="146.8">DP1</text>
<text x="160.6" y="149.4">DM1</text>
<text x="244.4" y="164.5">HOST_DM</text>
<text x="244.4" y="167">HOST_DP</text>
<text x="119.9" y="169.7">DM3</text>
<text x="119.9" y="172.2">DP3</text>
<text x="160.6" y="169.7">DM3</text>
<text x="160.6" y="172.2">DP3</text>
</g>
<g font-size="2.3" fill="#004080">
<text x="204.5" y="21.4">VDD</text>
<text x="204.5" y="23.9">GP0</text>
<text x="212.7" y="21.4">VSS</text>
<text x="214.2" y="23.9">D+</text>
<text x="204.5" y="26.5">GP1</text>
<text x="204.5" y="29">RST</text>
<text x="211" y="29">VUSB</text>
<text x="214.8" y="26.5">D-</text>
<text x="204.5" y="31.5">URX</text>
<text x="204.5" y="34.1">UTX</text>
<text x="212.5" y="34.1">SDA</text>
<text x="212.8" y="31.5">SCL</text>
<text x="204.5" y="36.6">GP2</text>
<text x="212.7" y="36.6">GP3</text>
<text x="51.9" y="67" transform="rotate(-90 51.9 67)">PAD</text>
<text x="54.5" y="66.1" transform="rotate(-90 54.5 66.1)">VDD</text>
<text x="57" y="68.1" transform="rotate(-90 57 68.1)">RBIAS</text>
<text x="59.6" y="69.9" transform="rotate(-90 59.6 69.9)">PLLFILT</text>
<text x="62.1" y="69.1" transform="rotate(-90 62.1 69.1)">XTALIN</text>
<text x="64.7" y="71.6" transform="rotate(-90 64.7 71.6)">XTALOUT</text>
<text x="67.2" y="68.9" transform="rotate(-90 67.2 68.9)">DP_UP</text>
<text x="69.7" y="69.1" transform="rotate(-90 69.7 69.1)">DM_UP</text>
<text x="72.3" y="66.1" transform="rotate(-90 72.3 66.1)">VDD</text>
<text x="74.8" y="71.1" transform="rotate(-90 74.8 71.1)">SUS_IND</text>
<text x="204.5" y="67.1">VIN</text>
<text x="210.9" y="67.1">VOUT</text>
<text x="42" y="74.7">DM_DN1</text>
<text x="42" y="77.3">DP_DN1</text>
<text x="73.1" y="74.7">VBUS_DET</text>
<text x="77.5" y="77.3">RESET</text>
<text x="211.9" y="72.4" transform="rotate(-90 211.9 72.4)">GND</text>
<text x="42" y="79.8">DM_DN2</text>
<text x="42" y="82.3">DP_DN2</text>
<text x="73.5" y="79.8">CFG_SEL1</text>
<text x="80.7" y="82.3">SCL</text>
<text x="42" y="84.9">VDDA</text>
<text x="42" y="87.4">DM_DN3</text>
<text x="42" y="90">DP_DN3</text>
<text x="76" y="90">OSC_N4</text>
<text x="80.3" y="84.9">VDD</text>
<text x="80.5" y="87.4">SDA</text>
<text x="42" y="92.5">DM_DN4</text>
<text x="42" y="95">DP_DN4</text>
<text x="76" y="95">OSC_N3</text>
<text x="76.3" y="92.5">BC_EN4</text>
<text x="204.5" y="100.1">VIN</text>
<text x="210.9" y="100.1">VOUT</text>
<text x="54.5" y="105.4" transform="rotate(-90 54.5 105.4)">VDDA</text>
<text x="57" y="105.4" transform="rotate(-90 57 105.4)">TEST</text>
<text x="59.5" y="105.4" transform="rotate(-90 59.5 105.4)">BC_EN1</text>
<text x="62.1" y="105.4" transform="rotate(-90 62.1 105.4)">OSC_N1</text>
<text x="64.6" y="105.4" transform="rotate(-90 64.6 105.4)">CRFILT</text>
<text x="67.2" y="105.4" transform="rotate(-90 67.2 105.4)">VDD</text>
<text x="69.7" y="105.4" transform="rotate(-90 69.7 105.4)">BC_EN2</text>
<text x="72.2" y="105.4" transform="rotate(-90 72.2 105.4)">OSC_N2</text>
<text x="74.8" y="105.4" transform="rotate(-90 74.8 105.4)">BC_EN3</text>
<text x="211.9" y="105.4" transform="rotate(-90 211.9 105.4)">GND</text>
<text x="136" y="115.4">CH1</text>
<text x="136" y="117.9">CH2</text>
<text x="145.3" y="117.9">NC</text>
<text x="145.3" y="115.4">NC</text>
<text x="136" y="120.4">GND</text>
<text x="136" y="123">CH3</text>
<text x="136" y="125.5">CH4</text>
<text x="143.6" y="120.4">GND</text>
<text x="145.3" y="125.5">NC</text>
<text x="145.3" y="123">NC</text>
<text x="204.5" y="135.7">VIN</text>
<text x="210.9" y="135.7">VOUT</text>
<text x="136" y="140.8">CH1</text>
<text x="136" y="143.3">CH2</text>
<text x="145.3" y="143.3">NC</text>
<text x="145.3" y="140.8">NC</text>
<text x="211.9" y="141" transform="rotate(-90 211.9 141)">GND</text>
<text x="136" y="145.8">GND</text>
<text x="136" y="148.4">CH3</text>
<text x="143.6" y="145.8">GND</text>
<text x="145.3" y="148.4">NC</text>
<text x="31.8" y="150.9">VIN</text>
<text x="40.7" y="150.9">VOUT</text>
<text x="136" y="150.9">CH4</text>
<text x="145.3" y="150.9">NC</text>
<text x="39.2" y="156.2" transform="rotate(-90 39.2 156.2)">GND</text>
<text x="136" y="171.2">CH1</text>
<text x="136" y="173.8">CH2</text>
<text x="145.3" y="173.8">NC</text>
<text x="145.3" y="171.2">NC</text>
<text x="136" y="176.3">GND</text>
<text x="136" y="178.9">CH3</text>
<text x="143.6" y="176.3">GND</text>
<text x="145.3" y="178.9">NC</text>
<text x="136" y="181.4">CH4</text>
<text x="145.3" y="181.4">NC</text>
</g>
<g font-size="1.8">
<text x="31.8" y="1.9">5</text>
<text x="90.1" y="1.9">4</text>
<text x="148.5" y="1.9">3</text>
<text x="206.9" y="1.9">2</text>
<text x="265.2" y="1.9">1</text>
<text x=".7" y="29.8">D</text>
<text x="295.1" y="29.8">D</text>
<text x=".7" y="81">C</text>
<text x="295.1" y="81">C</text>
<text x=".7" y="132.1">B</text>
<text x="295.1" y="132.1">B</text>
<text x=".7" y="183.3">A</text>
<text x="295.1" y="183.3">A</text>
<text x="31.8" y="209.2">5</text>
<text x="90.1" y="209.2">4</text>
<text x="148.5" y="209.2">3</text>
<text x="206.9" y="209.2">2</text>
<text x="265.2" y="209.2">1</text>
</g>
</svg>
